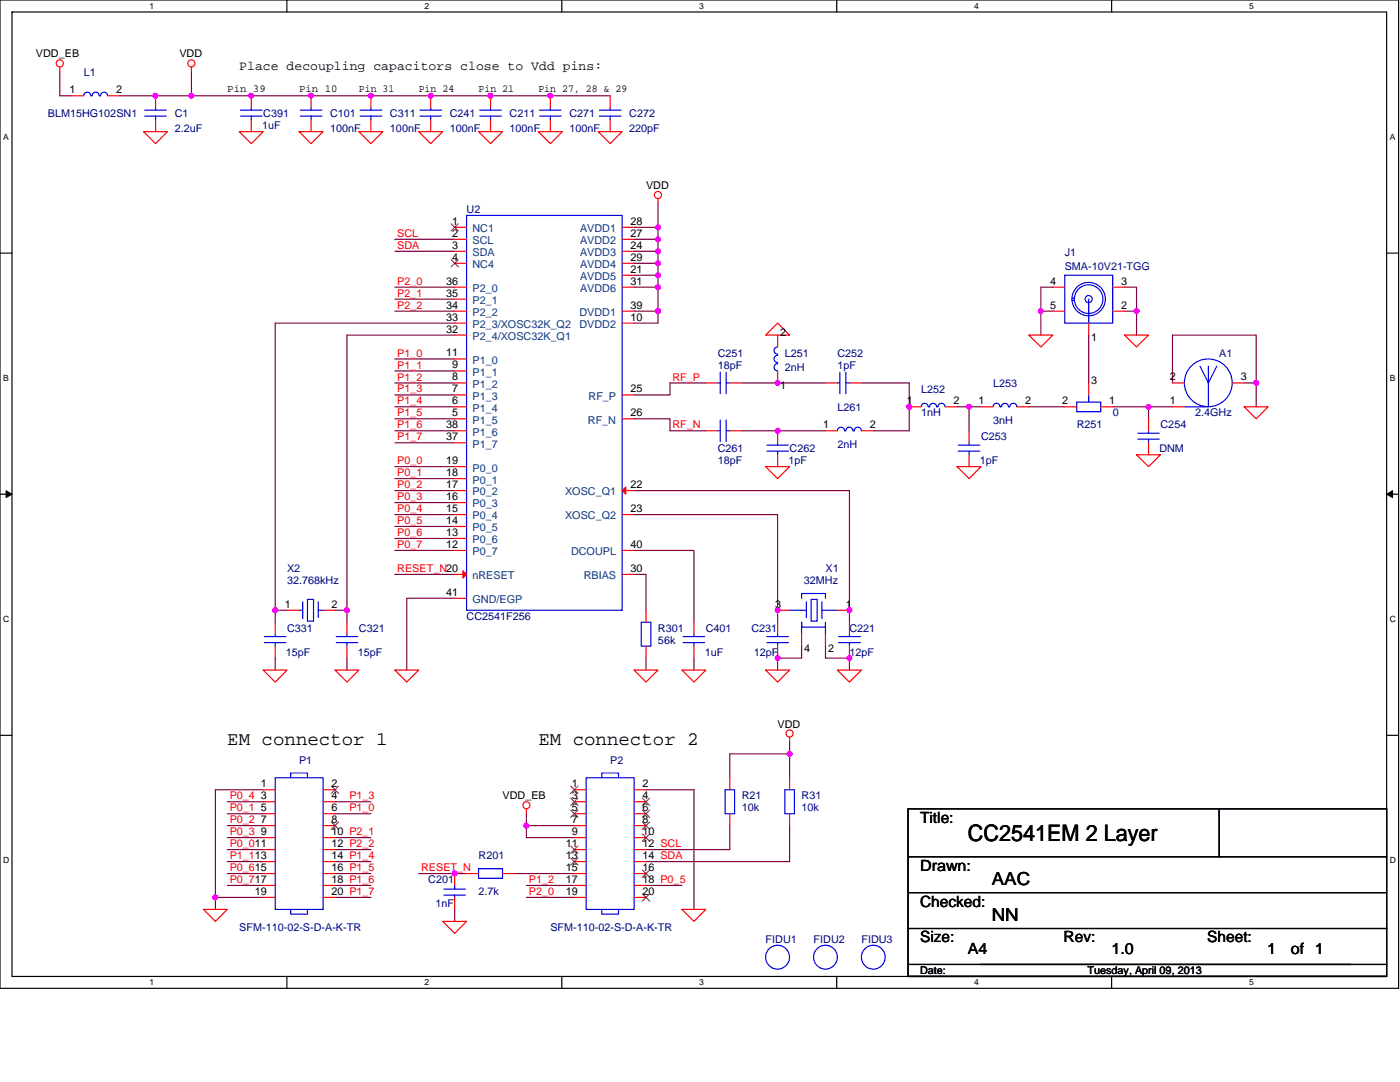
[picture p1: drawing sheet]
<svg xmlns="http://www.w3.org/2000/svg" width="279mm" height="216mm" viewBox="0 0 279 216" stroke-linecap="round" stroke-linejoin="round" font-family="sans-serif">
<path d="M0 0h279.1v197.2h-279.1zM2.4 2.4h274.3v192.4h-274.3z" fill="none" stroke="#000" stroke-width=".23"/>
<g fill="#fff">
<path d="M29.8 .3h1v1.8h-1z"/>
<path d="M29.8 195.1h1v1.9h-1z"/>
</g>
<path d="M57.3 0v2.4M57.3 194.8v2.4" fill="none" stroke="#000" stroke-width=".23"/>
<g fill="#fff">
<path d="M84.7 .3h.9v1.8h-.9z"/>
<path d="M84.7 195.1h.9v1.9h-.9z"/>
</g>
<path d="M112.1 0v2.4M112.1 194.8v2.4" fill="none" stroke="#000" stroke-width=".23"/>
<g fill="#fff">
<path d="M139.6 .3h.9v1.8h-.9z"/>
<path d="M139.6 195.1h.9v1.9h-.9z"/>
</g>
<path d="M167 0v2.4M167 194.8v2.4" fill="none" stroke="#000" stroke-width=".23"/>
<g fill="#fff">
<path d="M194.4 .3h.9v1.8h-.9z"/>
<path d="M194.4 195.1h.9v1.9h-.9z"/>
</g>
<path d="M221.8 0v2.4M221.8 194.8v2.4" fill="none" stroke="#000" stroke-width=".23"/>
<g fill="#fff">
<path d="M249.3 .3h.9v1.8h-.9z"/>
<path d="M249.3 195.1h.9v1.9h-.9z"/>
<path d="M.6 26.4h1.1v1.9h-1.1z"/>
<path d="M277.3 26.4h1.2v1.9h-1.2z"/>
<path d="M.6 74.5h1.1v1.9h-1.1z"/>
<path d="M277.3 74.5h1.2v1.9h-1.2z"/>
</g>
<path d="M0 50.5h2.4M276.7 50.5h2.4" fill="none" stroke="#000" stroke-width=".23"/>
<g fill="#fff">
<path d="M.6 122.7h1.2v1.8h-1.2z"/>
<path d="M277.3 122.7h1.3v1.8h-1.3z"/>
</g>
<path d="M0 98.6h2.4M276.7 98.6h2.4" fill="none" stroke="#000" stroke-width=".23"/>
<path d="M1.2 97.9l1.2 .7-1.2 .7zM276.7 98.6l1.2-.7v1.4z" fill="#000" stroke="#000" stroke-width=".2"/>
<g fill="#fff">
<path d="M.6 170.8h1.2v1.9h-1.2z"/>
<path d="M277.3 170.8h1.3v1.9h-1.3z"/>
</g>
<path d="M0 146.7h2.4M276.7 146.7h2.4M181.2 161.4h95.5v31h-95.5zM181.2 171h95.5M181.2 178.1h95.5M243.3 161.4v9.6M181.2 185.3h95.5M181.2 192.4v2.4M195.6 192.4h74M276.7 192.4v2.4h-95.5h95.5" fill="none" stroke="#000" stroke-width=".23"/>
<g fill="none" stroke="#800040" stroke-width=".23">
<path d="M11.9 14.3v4.8h2.4M38.2 19.1h83.6M38.2 14.3v4.8h-14.3M78.8 47.8h11.9M78.8 50.1h11.9M78.8 57.3h11.9M78.8 59.7h11.9M126.6 45.4h4.7M126.6 47.8h4.7M126.6 50.1h4.7M126.6 52.5h4.7M126.6 54.9h4.7"/>
<path d="M126.6 57.3h4.7M131.3 45.4v2.4M131.3 47.8v2.3M131.3 50.1v2.4M131.3 52.5v2.4M131.3 57.3v4.8M131.3 40.6v4.8M131.3 54.9v2.4M210.1 57.3h-2.4v4.8M224.4 57.3h2.4v4.8M78.8 62.1h11.9M78.8 71.6h11.9"/>
<path d="M78.8 74h11.9M78.8 76.4h11.9M78.8 78.8h11.9M90.7 64.5h-35.8v57.3h2.4M90.7 66.9h-21.5v54.9M126.6 62.1h4.7M131.3 62.1v2.4h-4.7M140.9 76.4h-7.2v2.4h-7.1M148 76.4h16.7M171.9 76.4h9.6v9.6h-7.2M207.7 62.1h2.4M207.7 62.1v4.8"/>
<path d="M217.3 66.9v9.5M224.4 62.1h2.4M226.8 62.1v4.8M234 76.4v-9.5h16.7v9.5M248.3 76.4h2.4v4.8M78.8 81.2h11.9M78.8 83.6h11.9M78.8 86h11.9M78.8 88.3h11.9M78.8 93.1h11.9M78.8 95.5h11.9M78.8 97.9h11.9"/>
<path d="M126.6 97.9h42.9v26.3M126.6 83.6h7.1v2.4h7.2M148 86h16.7M191 81.2h2.4M193.4 81.2h2.4M193.4 81.2v4.8M205.3 81.2h7.2M222.1 81.2h7.1M229.2 81.2h4.8M229.2 81.2v2.4M78.8 100.3h11.9M78.8 102.7h11.9"/>
<path d="M78.8 105.1h11.9M78.8 107.4h11.9M78.8 109.8h11.9M78.8 114.6h11.9M90.7 119.4h-9.5v14.3M126.6 102.7h28.6v21.5M126.6 109.8h11.9v14.4M126.6 114.6h2.3v7.2M54.9 131.3v2.4M54.9 121.8v2.4M66.9 121.8h2.3M69.2 121.8v2.4"/>
<path d="M69.2 131.3v2.4M128.9 131.3v2.4M138.5 131.3v2.4M160 128.9v2.4h-4.8v2.4M164.7 128.9v2.4h4.8v2.4M45.4 160h7.1M52.5 157.6h-9.5v21.5h9.5M66.9 160h7.1M128.9 157.6h9.6v23.9M157.6 148v2.4M157.6 150.4h-12v4.8M157.6 150.4v4.8"/>
<path d="M43 179.1v2.4M45.4 162.4h7.1M45.4 169.5h7.1M45.4 174.3h7.1M45.4 164.7h7.1M45.4 167.1h7.1M45.4 171.9h7.1M45.4 176.7h7.1M66.9 162.4h7.1M66.9 167.1h7.1M66.9 169.5h7.1M66.9 171.9h7.1"/>
<path d="M66.9 174.3h7.1M66.9 176.7h7.1M66.9 179.1h7.1M93.1 174.3h-9.5M102.7 174.3h11.9M105.1 164.7h9.5M105.1 162.4v4.7h9.5M105.1 179.1h9.5M105.1 176.7h9.5M128.9 176.7h7.2M145.6 164.7v4.8h-16.7M157.6 164.7v7.2h-28.7"/>
<path d="M90.7 181.5v2.4"/>
</g>
<g fill="#f0f" stroke="#f0f" stroke-width=".23">
<circle cx="43" cy="179.1" r=".47"/>
<circle cx="105" cy="164.7" r=".47"/>
<circle cx="90.7" cy="174.3" r=".47"/>
<circle cx="131.3" cy="47.7" r=".47"/>
<circle cx="131.3" cy="45.4" r=".47"/>
<circle cx="131.3" cy="52.5" r=".47"/>
<circle cx="131.3" cy="50.1" r=".47"/>
<circle cx="131.3" cy="57.3" r=".47"/>
<circle cx="131.3" cy="62.1" r=".47"/>
<circle cx="50.1" cy="19.1" r=".47"/>
<circle cx="74" cy="19.1" r=".47"/>
<circle cx="62.1" cy="19.1" r=".47"/>
<circle cx="97.9" cy="19.1" r=".47"/>
<circle cx="86" cy="19.1" r=".47"/>
<circle cx="109.8" cy="19.1" r=".47"/>
<circle cx="155.2" cy="121.8" r=".47"/>
<circle cx="155.2" cy="131.3" r=".47"/>
<circle cx="169.5" cy="131.3" r=".47"/>
<circle cx="207.7" cy="62.1" r=".47"/>
<circle cx="226.8" cy="62.1" r=".47"/>
<circle cx="229.2" cy="81.2" r=".47"/>
<circle cx="131.3" cy="54.9" r=".47"/>
<circle cx="31" cy="19.1" r=".47"/>
<circle cx="157.6" cy="150.4" r=".47"/>
<circle cx="54.9" cy="121.8" r=".47"/>
<circle cx="69.2" cy="121.8" r=".47"/>
<circle cx="155.2" cy="76.4" r=".47"/>
<circle cx="155.2" cy="85.9" r=".47"/>
<circle cx="181.5" cy="81.2" r=".47"/>
<circle cx="193.4" cy="81.2" r=".47"/>
<circle cx="169.5" cy="121.8" r=".48"/>
<circle cx="250.7" cy="76.4" r=".47"/>
<circle cx="38.2" cy="19.1" r=".47"/>
</g>
<g fill="none" stroke="#f00" stroke-width=".23">
<path d="M11.9 13.4v.9M38.2 13.4v.9M28.7 26.3h4.7l-2.3 2.4zM47.8 26.3h4.7l-2.4 2.4zM59.7 26.3h4.8l-2.4 2.4zM71.6 26.3h4.8l-2.4 2.4zM83.6 26.3h4.7l-2.3 2.4zM95.5 26.3h4.8l-2.4 2.4zM107.4 26.3h4.8l-2.4 2.4zM119.4 26.3h4.8l-2.4 2.4zM131.3 39.6v1M152.8 66.9l2.4-2.4 2.4 2.4z"/>
<path d="M205.3 66.9h4.8l-2.4 2.3zM224.4 66.9h4.8l-2.4 2.3zM152.8 93.1h4.8l-2.4 2.4zM191 93.1h4.8l-2.4 2.4zM226.8 90.7h4.8l-2.4 2.4zM248.3 81.2h4.8l-2.4 2.4zM52.5 133.7h4.8l-2.4 2.4zM66.9 133.7h4.7l-2.4 2.4zM78.8 133.7h4.8l-2.4 2.4zM126.6 133.7h4.7l-2.4 2.4zM136.1 133.7h4.8l-2.4 2.4zM152.8 133.7h4.8l-2.4 2.4z"/>
<path d="M167.1 133.7h4.8l-2.4 2.4zM157.6 147.1v.9M105.1 161.4v1M40.6 181.5h4.8l-2.4 2.4zM88.3 183.9h4.8l-2.4 2.3zM136.1 181.5h4.8l-2.4 2.4z"/>
<circle cx="11.9" cy="12.6" r=".71"/>
<circle cx="38.2" cy="12.6" r=".71"/>
<circle cx="131.3" cy="38.9" r=".71"/>
<circle cx="157.6" cy="146.4" r=".71"/>
<circle cx="105" cy="160.7" r=".7"/>
</g>
<path d="M243.6 161.7h32.6v9h-32.6z" fill="#fff"/>
<path d="M181.2 161.4h95.5v31h-95.5zM181.2 171h95.5M181.2 178.1h95.5M243.3 161.4v9.6M181.2 185.3h95.5M181.2 192.4v2.4M195.6 192.4h74M276.7 192.4v2.4h-95.5h95.5" fill="none" stroke="#000" stroke-width=".23"/>
<path d="M243.6 161.7h32.6v9h-32.6z" fill="#fff"/>
<path d="M181.2 161.4h95.5v31h-95.5zM181.2 171h95.5M181.2 178.1h95.5M243.3 161.4v9.6M181.2 185.3h95.5M181.2 192.4v2.4M195.6 192.4h74M276.7 192.4v2.4h-95.5h95.5" fill="none" stroke="#000" stroke-width=".23"/>
<path d="M243.6 161.7h32.6v9h-32.6z" fill="#fff"/>
<g fill="none" stroke="#00f" stroke-width=".23">
<path d="M16.7 19.1a.7 .7 0 0 1 .7-.7 .7 .7 0 0 1 .7 .7M21.5 19.1a.7 .7 0 0 0-.7-.7 .7 .7 0 0 0-.7 .7h-.3a.71 .71 0 0 0-.7-.7 .71 .71 0 0 0-.7 .7h-.3M28.9 23.2h4.3M28.9 22h4.3M31.1 21.5v.5M31.1 23.2v.7M48 23.2h4.3M48 22h4.3M50.1 21.5v.5M50.1 23.2v.7M59.9 23.2h4.3M59.9 22h4.3"/>
<path d="M62.1 21.5v.5M62.1 23.2v.7M71.9 23.2h4.3M71.9 22h4.3M74 21.5v.5M74 23.2v.7M83.8 23.2h4.3M83.8 22h4.3M86 21.5v.5M86 23.2v.7M95.7 23.2h4.4M95.7 22h4.4"/>
<path d="M97.9 21.5v.5M97.9 23.2v.7M107.7 23.2h4.3M107.7 22h4.3M109.8 21.5v.5M109.8 23.2v.7M119.6 23.2h4.3M119.6 22h4.3M121.8 21.5v.5M121.8 23.2v.7M93.1 43h31.1v78.8h-31.1zM212.5 54.9h9.6v9.6h-9.6z"/>
<path d="M213.9 59.5h.5M213.9 59.9h.5M217.3 59.7v4.8M143.3 76.4h.4M143.7 74.3v4.2M144.9 74.3v4.2M144.9 76.4h.7M155.2 69.2a.71 .71 0 0 0-.7 .7 .71 .71 0 0 0 .7 .8M155.2 70.9a.71 .71 0 0 0-.7 .7 .71 .71 0 0 0 .7 .7M155.2 72.6a.71 .71 0 0 0-.7 .7 .71 .71 0 0 0 .7 .7M155.2 72.3v.3M155.2 70.7v.2"/>
<path d="M167.1 76.4h.5M167.6 74.3v4.2M168.8 74.3v4.2M168.8 76.4h.7M217.3 78.8v1.4M239.5 73.1l1.7 3.3 1.6-3.3M241.2 73.1v8.1h-4.8M143.3 86h.4M143.7 83.8v4.3M144.9 83.8v4.3M144.9 86h.7M153.1 90h4.3"/>
<path d="M153.1 88.8h4.3M155.2 88.3v.5M155.2 90v.7M167.1 85.9a.71 .71 0 0 1 .7-.7 .71 .71 0 0 1 .8 .7M168.6 86h.2M168.8 85.9a.71 .71 0 0 1 .7-.7 .71 .71 0 0 1 .7 .7M170.2 86h.3M170.5 85.9a.71 .71 0 0 1 .7-.7 .71 .71 0 0 1 .7 .7M183.9 81.2a.71 .71 0 0 1 .7-.7 .71 .71 0 0 1 .7 .7h.2a.7 .7 0 0 1 .7-.7 .7 .7 0 0 1 .7 .7M188.6 81.2a.7 .7 0 0 0-.7-.7 .7 .7 0 0 0-.7 .7h-.3M191.2 90h4.4M191.2 88.8h4.4"/>
<path d="M193.4 88.3v.5M193.4 90v.7M198.2 81.2a.7 .7 0 0 1 .7-.7 .7 .7 0 0 1 .7 .7M202.9 81.2a.7 .7 0 0 0-.7-.7 .7 .7 0 0 0-.7 .7h-.2a.71 .71 0 0 0-.7-.7 .71 .71 0 0 0-.7 .7h-.3M214.9 80.2h4.8v1.9h-4.8zM227.1 87.6h4.3M227.1 86.4h4.3M229.2 86v.4M229.2 87.6v.7M61.4 119.6h1.2v4.3h-1.2zM160 119.4v-1h4.7v1M161.9 119.6h1.2v4.3h-1.2z"/>
<path d="M52.8 128.2h4.3M52.8 127h4.3M54.9 126.6v.4M54.9 128.2v.7M59.7 123.4h.1M59.7 121.8h.7M60.4 123.2v.2M60.4 120.1v3.1M60.4 121.8h.1M60.4 123.2h.1M63.5 123.2h.1M63.5 121.8h1"/>
<path d="M63.5 120.1v3.1M64.2 123.2h.1M64.5 121.8h.1M67.1 128.2h4.3M67.1 127h4.3M69.2 126.6v.4M69.2 128.2v.7M128 124.2h1.9v4.7h-1.9zM136.3 128.2h4.3M136.3 127h4.3M138.5 126.6v.4M138.5 128.2v.7"/>
<path d="M153.1 128.2h4.3M153.1 127h4.3M155.2 126.6v.4M155.2 128.2v.7M157.6 121.8h3.3M160.2 123.2h.1M160.9 123.2h.1M160.9 120.1v3.1M164 120.1v3.1M164 123.4h.1M164 121.8h.1M164 123.2h.1"/>
<path d="M164 123.2v.2M164 121.8h3.1M164.7 125.1h-4.7v-.9v2.4M164.7 124.2v2.4M164.7 123.4h.1M164.7 125.1h.1M167.4 128.2h4.3M167.4 127h4.3M169.5 126.6v.4M169.5 128.2v.7M54.9 155.2h9.6v26.3h-9.6zM58 155.2v-1h3.4v1"/>
<path d="M117 155.2h9.6v26.3h-9.6zM120.1 155.2v-1h3.3v1M144.7 157.6h1.9v4.8h-1.9zM156.6 157.6h1.9v4.8h-1.9zM88.6 177.4h4.3M88.6 178.6h4.3M90.7 178.6v.5M90.7 176.7v.7M95.5 173.3h4.8v2h-4.8zM58 181.5v.9h3.4v-.9M120.1 181.5v.9h3.3v-.9"/>
<circle cx="217.3" cy="59.7" r="2.85"/>
<circle cx="217.3" cy="59.7" r=".71"/>
<circle cx="217.3" cy="59.7" r="3.3"/>
<circle cx="241.1" cy="76.4" r="4.8"/>
<circle cx="155.2" cy="191" r="2.38"/>
<circle cx="164.7" cy="191" r="2.38"/>
<circle cx="174.3" cy="191" r="2.38"/>
</g>
<g fill="none" stroke="#f00" stroke-width=".23">
<path d="M14.3 19.1h2.4M21.5 19.1h2.4M31.1 19.1v2.4M50.1 19.1v2.4M62.1 19.1v2.4M74 19.1v2.4M86 19.1v2.4M97.9 19.1v2.4M109.8 19.1v2.4M121.8 19.1v2.4M31.1 23.9v2.4M50.1 23.9v2.4"/>
<path d="M62.1 23.9v2.4M74 23.9v2.4M86 23.9v2.4M97.9 23.9v2.4M109.8 23.9v2.4M121.8 23.9v2.4M90.7 47.8h2.4M90.7 50.1h2.4M90.7 45.4h2.4M90.7 52.5h2.4M90.7 57.3h2.4M90.7 59.7h2.4"/>
<path d="M124.2 45.4h2.4M124.2 47.8h2.4M124.2 50.1h2.4M124.2 52.5h2.4M124.2 54.9h2.4M124.2 57.3h2.4M210.1 57.3h2.4M222.1 57.3h2.3M90.7 71.6h2.4M90.7 74h2.4M90.7 76.4h2.4M90.7 78.8h2.4"/>
<path d="M90.7 62.1h2.4M90.7 64.5h2.4M90.7 66.9h2.4M124.2 78.8h2.4M124.2 62.1h2.4M124.2 64.5h2.4M140.9 76.4h2.4M145.6 76.4h2.4M155.2 74v2.4M155.2 66.9v2.3M164.7 76.4h2.4M169.5 76.4h2.4"/>
<path d="M210.1 62.1h2.4M217.3 64.5v2.4M217.3 76.4v2.4M222.1 62.1h2.3M234 76.4h2.4M245.9 76.4h2.4M90.7 93.1h2.4M90.7 95.5h2.4M90.7 97.9h2.4M90.7 81.2h2.4M90.7 83.6h2.4M90.7 86h2.4"/>
<path d="M90.7 88.3h2.4M124.2 97.9h2.4M124.2 83.6h2.4M140.9 86h2.4M145.6 86h2.4M155.2 86v2.3M155.2 90.7v2.4M164.7 86h2.4M171.9 86h2.4M181.5 81.2h2.4M188.6 81.2h2.4M193.4 86v2.3"/>
<path d="M193.4 90.7v2.4M195.8 81.2h2.4M202.9 81.2h2.4M212.5 81.2h2.4M219.7 81.2h2.4M229.2 83.6v2.4M229.2 88.3v2.4M234 81.2h2.4M90.7 114.6h2.4M90.7 119.4h2.4M90.7 100.3h2.4M90.7 102.7h2.4"/>
<path d="M90.7 105.1h2.4M90.7 107.4h2.4M90.7 109.8h2.4M124.2 102.7h2.4M124.2 114.6h2.4M124.2 109.8h2.4M54.9 124.2v2.4M54.9 128.9v2.4M57.3 121.8h2.4M64.5 121.8h2.4M69.2 124.2v2.4M69.2 128.9v2.4"/>
<path d="M128.9 128.9v2.4M128.9 121.8v2.4M138.5 124.2v2.4M138.5 128.9v2.4M155.2 121.8h2.4M155.2 124.2v2.4M155.2 128.9v2.4M160 126.6v2.3M164.7 126.6v2.3M167.1 121.8h2.4M169.5 124.2v2.4M169.5 128.9v2.4"/>
<path d="M52.5 157.6h2.4M52.5 160h2.4M64.5 157.6h2.4M64.5 160h2.4M114.6 157.6h2.4M114.6 160h2.4M126.6 157.6h2.3M126.6 160h2.3M145.6 155.2v2.4M157.6 155.2v2.4M52.5 162.4h2.4M52.5 164.7h2.4"/>
<path d="M52.5 167.1h2.4M52.5 169.5h2.4M52.5 171.9h2.4M52.5 174.3h2.4M52.5 176.7h2.4M52.5 179.1h2.4M64.5 162.4h2.4M64.5 164.7h2.4M64.5 167.1h2.4M64.5 169.5h2.4M64.5 171.9h2.4M64.5 174.3h2.4"/>
<path d="M64.5 176.7h2.4M64.5 179.1h2.4M90.7 179.1v2.4M90.7 174.3v2.4M93.1 174.3h2.4M100.3 174.3h2.4M114.6 162.4h2.4M114.6 164.7h2.4M114.6 167.1h2.4M114.6 169.5h2.4M114.6 171.9h2.4M114.6 174.3h2.4"/>
<path d="M114.6 176.7h2.4M114.6 179.1h2.4M126.6 162.4h2.3M126.6 164.7h2.3M126.6 167.1h2.3M126.6 169.5h2.3M126.6 171.9h2.3M126.6 174.3h2.3M126.6 176.7h2.3M126.6 179.1h2.3M145.6 162.4v2.3M157.6 162.4v2.3"/>
<path d="M157.6 191h.1M167.1 191h.1M176.7 191h.1"/>
</g>
<g fill="none" stroke="#804000" stroke-width=".2">
<path d="M90 44.6l1.5 1.5M90 51.8l1.5 1.5M91.5 44.6l-1.5 1.5M91.5 51.8l-1.5 1.5M66.1 156.9l1.5 1.4M67.6 156.9l-1.5 1.4M113.9 156.9l1.5 1.4M113.9 159.3l1.5 1.4M115.3 156.9l-1.4 1.4M115.3 159.3l-1.4 1.4M128.2 159.3l1.5 1.4M129.6 159.3l-1.4 1.4"/>
<path d="M66.1 164l1.5 1.5M67.6 164l-1.5 1.5M113.9 161.6l1.5 1.5M113.9 168.8l1.5 1.5M113.9 171.2l1.5 1.5M115.3 161.6l-1.4 1.5M115.3 168.8l-1.4 1.5M115.3 171.2l-1.4 1.5M128.2 161.6l1.5 1.5M128.2 164l1.5 1.5M128.2 166.4l1.5 1.5M128.2 173.6l1.5 1.4"/>
<path d="M128.2 178.4l1.5 1.4M129.6 161.6l-1.4 1.5M129.6 164l-1.4 1.5M129.6 166.4l-1.4 1.5M129.6 173.6l-1.4 1.4M129.6 178.4l-1.4 1.4"/>
</g>
<g fill="#f00" stroke="#f00" stroke-width=".23">
<path d="M92.4 113.9l.7 .7-.7 .7z"/>
<path d="M124.2 97.9l.7-.7v1.4z"/>
</g>
<g fill="#f0f" stroke="#f0f" stroke-width=".23">
<circle cx="43" cy="179.1" r=".47"/>
<circle cx="105" cy="164.7" r=".47"/>
<circle cx="90.7" cy="174.3" r=".47"/>
<circle cx="131.3" cy="47.7" r=".47"/>
<circle cx="131.3" cy="45.4" r=".47"/>
<circle cx="131.3" cy="52.5" r=".47"/>
<circle cx="131.3" cy="50.1" r=".47"/>
<circle cx="131.3" cy="57.3" r=".47"/>
<circle cx="131.3" cy="62.1" r=".47"/>
<circle cx="50.1" cy="19.1" r=".47"/>
<circle cx="74" cy="19.1" r=".47"/>
<circle cx="62.1" cy="19.1" r=".47"/>
<circle cx="97.9" cy="19.1" r=".47"/>
<circle cx="86" cy="19.1" r=".47"/>
<circle cx="109.8" cy="19.1" r=".47"/>
<circle cx="155.2" cy="121.8" r=".47"/>
<circle cx="155.2" cy="131.3" r=".47"/>
<circle cx="169.5" cy="131.3" r=".47"/>
<circle cx="207.7" cy="62.1" r=".47"/>
<circle cx="226.8" cy="62.1" r=".47"/>
<circle cx="229.2" cy="81.2" r=".47"/>
<circle cx="131.3" cy="54.9" r=".47"/>
<circle cx="31" cy="19.1" r=".47"/>
<circle cx="157.6" cy="150.4" r=".47"/>
<circle cx="54.9" cy="121.8" r=".47"/>
<circle cx="69.2" cy="121.8" r=".47"/>
<circle cx="155.2" cy="76.4" r=".47"/>
<circle cx="155.2" cy="85.9" r=".47"/>
<circle cx="181.5" cy="81.2" r=".47"/>
<circle cx="193.4" cy="81.2" r=".47"/>
<circle cx="169.5" cy="121.8" r=".48"/>
<circle cx="250.7" cy="76.4" r=".47"/>
<circle cx="38.2" cy="19.1" r=".47"/>
</g>
<text font-size="4.5" x="193.2" y="167.9">CC2541EM 2 Layer</text>
<g font-size="3.8">
<text x="45.4" y="148.7">EM connector 1</text>
<text x="107.4" y="148.7">EM connector 2</text>
</g>
<g font-size="3.6">
<text x="197.9" y="176.5">AAC</text>
<text x="197.9" y="183.7">NN</text>
</g>
<g font-size="3.1">
<text x="183.6" y="164.2">Title:</text>
<text x="183.6" y="173.7">Drawn:</text>
<text x="183.6" y="180.9">Checked:</text>
<text x="183.6" y="188">Size:</text>
<text x="193.2" y="190.4">A4</text>
<text x="212.3" y="188">Rev:</text>
<text x="221.8" y="190.4">1.0</text>
<text x="240.9" y="188">Sheet:</text>
<text x="252.9" y="190.4">1</text>
<text x="257.6" y="190.4">of 1</text>
</g>
<text font-size="2.6" x="47.8" y="14.1">Place decoupling capacitors close to Vdd pins:</text>
<g font-size="2.2">
<text x="13.8" y="18.6">1</text>
<text x="23.2" y="18.6">2</text>
<text x="90.2" y="47.2">2</text>
<text x="90.2" y="44.9">1</text>
<text x="125.8" y="44.9">28</text>
<text x="125.8" y="47.2">27</text>
<text x="90.2" y="49.6">3</text>
<text x="90.2" y="52">4</text>
<text x="125.8" y="49.6">24</text>
<text x="125.8" y="52">29</text>
<text x="89" y="56.8">36</text>
<text x="89" y="59.2">35</text>
<text x="125.8" y="54.4">21</text>
<text x="125.8" y="56.8">31</text>
<text x="209.6" y="56.8">4</text>
<text x="223.7" y="56.8">3</text>
<text x="89" y="61.6">34</text>
<text x="89" y="64">33</text>
<text x="125.8" y="61.6">39</text>
<text x="125.8" y="64">10</text>
<text x="209.6" y="61.6">5</text>
<text x="223.7" y="61.6">2</text>
<text x="89" y="71.1">11</text>
<text x="89" y="66.4">32</text>
<text x="155.7" y="67.1">2</text>
<text x="217.8" y="68.1">1</text>
<text x="90.2" y="73.5">9</text>
<text x="90.2" y="75.9">8</text>
<text x="155.7" y="77.6">1</text>
<text x="217.8" y="76.6">3</text>
<text x="233.5" y="75.9">2</text>
<text x="247.6" y="75.9">3</text>
<text x="90.2" y="78.3">7</text>
<text x="90.2" y="80.7">6</text>
<text x="90.2" y="83.1">5</text>
<text x="125.8" y="78.3">25</text>
<text x="125.8" y="83.1">26</text>
<text x="181" y="80.7">1</text>
<text x="190.3" y="80.7">2</text>
<text x="195.3" y="80.7">1</text>
<text x="204.6" y="80.7">2</text>
<text x="212" y="80.7">2</text>
<text x="221.3" y="80.7">1</text>
<text x="233.5" y="80.7">1</text>
<text x="89" y="85.4">38</text>
<text x="89" y="87.8">37</text>
<text x="164.3" y="85.4">1</text>
<text x="173.6" y="85.4">2</text>
<text x="89" y="92.6">19</text>
<text x="89" y="95">18</text>
<text x="89" y="97.4">17</text>
<text x="89" y="99.8">16</text>
<text x="125.8" y="97.4">22</text>
<text x="89" y="102.2">15</text>
<text x="89" y="104.5">14</text>
<text x="89" y="106.9">13</text>
<text x="125.8" y="102.2">23</text>
<text x="89" y="109.3">12</text>
<text x="125.8" y="109.3">40</text>
<text x="89" y="118.9">41</text>
<text x="125.8" y="114.1">30</text>
<text x="56.8" y="121.3">1</text>
<text x="66.1" y="121.3">2</text>
<text x="154.7" y="121.3">3</text>
<text x="168.8" y="121.3">1</text>
<text x="160.5" y="130.2">4</text>
<text x="165.2" y="130.2">2</text>
<text x="52" y="157.1">1</text>
<text x="52" y="159.5">3</text>
<text x="52" y="161.9">5</text>
<text x="66.1" y="157.1">2</text>
<text x="66.1" y="159.5">4</text>
<text x="66.1" y="161.9">6</text>
<text x="114.1" y="157.1">1</text>
<text x="114.1" y="159.5">3</text>
<text x="114.1" y="161.9">5</text>
<text x="128.2" y="157.1">2</text>
<text x="128.2" y="159.5">4</text>
<text x="128.2" y="161.9">6</text>
<text x="52" y="164.2">7</text>
<text x="52" y="166.6">9</text>
<text x="66.1" y="164.2">8</text>
<text x="66.1" y="166.6">10 P2_1</text>
<text x="114.1" y="164.2">7</text>
<text x="114.1" y="166.6">9</text>
<text x="128.2" y="164.2">8</text>
<text x="128.2" y="166.6">10</text>
<text x="66.1" y="169">12 P2_2</text>
<text x="66.1" y="171.4">14 P1_4</text>
<text x="66.1" y="173.8">16 P1_5</text>
<text x="112.9" y="169">11</text>
<text x="112.9" y="171.4">13</text>
<text x="112.9" y="173.8">15</text>
<text x="128.2" y="169">12 SCL</text>
<text x="128.2" y="171.4">14 SDA</text>
<text x="128.2" y="173.8">16</text>
<text x="50.8" y="178.6">19</text>
<text x="66.1" y="176.2">18 P1_6</text>
<text x="66.1" y="178.6">20 P1_7</text>
<text x="112.9" y="176.2">17</text>
<text x="112.9" y="178.6">19</text>
<text x="128.2" y="176.2">18 P0_5</text>
<text x="128.2" y="178.6">20</text>
</g>
<g font-size="2.2" fill="#004080">
<text x="94.3" y="46.3">NC1</text>
<text x="115.8" y="46.3">AVDD1</text>
<text x="94.3" y="48.7">SCL</text>
<text x="94.3" y="51.1">SDA</text>
<text x="94.3" y="53.5">NC4</text>
<text x="115.8" y="48.7">AVDD2</text>
<text x="115.8" y="51.1">AVDD3</text>
<text x="115.8" y="53.5">AVDD4</text>
<text x="94.3" y="58.3">P2_0</text>
<text x="115.8" y="55.9">AVDD5</text>
<text x="115.8" y="58.3">AVDD6</text>
<text x="94.3" y="60.7">P2_1</text>
<text x="94.3" y="63.1">P2_2</text>
<text x="94.3" y="65.4">P2_3/XOSC32K_Q2</text>
<text x="115.6" y="63.1">DVDD1</text>
<text x="115.6" y="65.4">DVDD2</text>
<text x="94.3" y="67.8">P2_4/XOSC32K_Q1</text>
<text x="94.3" y="72.6">P1_0</text>
<text x="94.3" y="75">P1_1</text>
<text x="94.3" y="77.4">P1_2</text>
<text x="94.3" y="79.8">P1_3</text>
<text x="94.3" y="82.1">P1_4</text>
<text x="117.5" y="79.8">RF_P</text>
<text x="94.3" y="84.5">P1_5</text>
<text x="94.3" y="86.9">P1_6</text>
<text x="94.3" y="89.3">P1_7</text>
<text x="117.3" y="84.5">RF_N</text>
<text x="94.3" y="94.1">P0_0</text>
<text x="94.3" y="96.5">P0_1</text>
<text x="94.3" y="98.9">P0_2</text>
<text x="94.3" y="101.3">P0_3</text>
<text x="112.8" y="98.9">XOSC_Q1</text>
<text x="94.3" y="103.7">P0_4</text>
<text x="94.3" y="106">P0_5</text>
<text x="112.8" y="103.7">XOSC_Q2</text>
<text x="94.3" y="108.4">P0_6</text>
<text x="94.3" y="110.8">P0_7</text>
<text x="114" y="110.8">DCOUPL</text>
<text x="94.3" y="115.6">nRESET</text>
<text x="116.5" y="115.6">RBIAS</text>
<text x="94.3" y="120.4">GND/EGP</text>
</g>
<g font-size="2.1">
<text x="7.2" y="11.5">VDD_EB</text>
<text x="35.8" y="11.5">VDD</text>
<text x="45.4" y="18.4">Pin 39</text>
<text x="59.7" y="18.4">Pin 10</text>
<text x="71.6" y="18.4">Pin 31</text>
<text x="83.6" y="18.4">Pin 24</text>
<text x="95.5" y="18.4">Pin 21</text>
<text x="107.4" y="18.4">Pin 27, 28 &amp; 29</text>
<text x="128.9" y="37.7">VDD</text>
<text x="155.2" y="145.2">VDD</text>
<text x="100.3" y="159.5">VDD_EB</text>
<text x="183.6" y="194.4">Date:</text>
<text x="217" y="194.4">Tuesday, April 09, 2013</text>
</g>
<g font-size="2.1" fill="#000080">
<text x="16.7" y="15.1">L1</text>
<text x="9.5" y="23.4">BLM15HG102SN1</text>
<text x="34.9" y="23.4">C1</text>
<text x="52.5" y="23.4">C391</text>
<text x="65.9" y="23.4">C101</text>
<text x="77.8" y="23.4">C311</text>
<text x="89.8" y="23.4">C241</text>
<text x="101.7" y="23.4">C211</text>
<text x="113.6" y="23.4">C271</text>
<text x="125.6" y="23.4">C272</text>
<text x="34.9" y="26.3">2.2uF</text>
<text x="52.3" y="25.8">1uF</text>
<text x="65.9" y="26.3">100nF</text>
<text x="77.8" y="26.3">100nF</text>
<text x="89.8" y="26.3">100nF</text>
<text x="101.7" y="26.3">100nF</text>
<text x="113.6" y="26.3">100nF</text>
<text x="125.6" y="26.3">220pF</text>
<text x="93.1" y="42.5">U2</text>
<text x="212.5" y="51.1">J1</text>
<text x="212.5" y="54">SMA-10V21-TGG</text>
<text x="143.3" y="71.2">C251</text>
<text x="156.6" y="71.2">L251</text>
<text x="167.1" y="71.2">C252</text>
<text x="243.3" y="71.2">A1</text>
<text x="143.3" y="73.6">18pF</text>
<text x="156.6" y="74">2nH</text>
<text x="167.1" y="73.6">1pF</text>
<text x="198.2" y="77.1">L253</text>
<text x="167.1" y="81.9">L261</text>
<text x="183.9" y="78.3">L252</text>
<text x="183.9" y="83.1">1nH</text>
<text x="222.1" y="83.1">0</text>
<text x="238.5" y="83.1">2.4GHz</text>
<text x="167.1" y="89.3">2nH</text>
<text x="195.8" y="87.9">C253</text>
<text x="198.2" y="84.5">3nH</text>
<text x="214.9" y="85.5">R251</text>
<text x="231.6" y="85.5">C254</text>
<text x="143.3" y="90.3">C261</text>
<text x="143.3" y="92.7">18pF</text>
<text x="157.4" y="92.7">1pF</text>
<text x="157.6" y="90.3">C262</text>
<text x="195.6" y="92.7">1pF</text>
<text x="231.4" y="90.3">DNM</text>
<text x="57.3" y="114.2">X2</text>
<text x="57.3" y="116.5">32.768kHz</text>
<text x="160.4" y="116.5">32MHz</text>
<text x="164.7" y="114.2">X1</text>
<text x="93.1" y="123.7">CC2541F256</text>
<text x="57.1" y="130.9">15pF</text>
<text x="57.3" y="126.1">C331</text>
<text x="71.4" y="130.9">15pF</text>
<text x="71.6" y="126.1">C321</text>
<text x="131.3" y="126.1">R301</text>
<text x="131.3" y="128.5">56k</text>
<text x="140.6" y="130.9">1uF</text>
<text x="140.9" y="126.1">C401</text>
<text x="149.9" y="126.1">C231</text>
<text x="150.4" y="130.9">12pF</text>
<text x="169.5" y="126.1">C221</text>
<text x="169.5" y="130.9">12pF</text>
<text x="59.7" y="152.4">P1</text>
<text x="121.8" y="152.4">P2</text>
<text x="148" y="159.5">R21</text>
<text x="148" y="161.9">10k</text>
<text x="160" y="159.5">R31</text>
<text x="160" y="161.9">10k</text>
<text x="95.5" y="171.4">R201</text>
<text x="85.5" y="176.2">C201</text>
<text x="95.5" y="178.6">2.7k</text>
<text x="47.8" y="185.8">SFM-110-02-S-D-A-K-TR</text>
<text x="86.9" y="181">1nF</text>
<text x="109.8" y="185.8">SFM-110-02-S-D-A-K-TR</text>
<text x="152.8" y="188.2">FIDU1</text>
<text x="162.4" y="188.2">FIDU2</text>
<text x="171.9" y="188.2">FIDU3</text>
</g>
<g font-size="2.1" fill="#f00">
<text x="79.3" y="47.3">SCL</text>
<text x="79.3" y="49.7">SDA</text>
<text x="79.3" y="56.8">P2_0</text>
<text x="79.3" y="59.2">P2_1</text>
<text x="79.3" y="61.6">P2_2</text>
<text x="79.3" y="71.1">P1_0</text>
<text x="79.3" y="73.5">P1_1</text>
<text x="79.3" y="75.9">P1_2</text>
<text x="134.2" y="75.9">RF_P</text>
<text x="79.3" y="78.3">P1_3</text>
<text x="79.3" y="80.7">P1_4</text>
<text x="79.3" y="83.1">P1_5</text>
<text x="79.3" y="85.5">P1_6</text>
<text x="79.3" y="87.9">P1_7</text>
<text x="134.2" y="85.5">RF_N</text>
<text x="79.3" y="92.6">P0_0</text>
<text x="79.3" y="95">P0_1</text>
<text x="79.3" y="97.4">P0_2</text>
<text x="79.3" y="99.8">P0_3</text>
<text x="79.3" y="102.2">P0_4</text>
<text x="79.3" y="104.6">P0_5</text>
<text x="79.3" y="107">P0_6</text>
<text x="79.3" y="109.3">P0_7</text>
<text x="79.3" y="114.1">RESET_N20</text>
<text x="45.8" y="161.9">P0_1</text>
<text x="45.8" y="159.5">P0_4</text>
<text x="69.7" y="161.9">P1_0</text>
<text x="69.7" y="159.5">P1_3</text>
<text x="45.8" y="164.3">P0_2</text>
<text x="45.8" y="166.6">P0_3</text>
<text x="45.8" y="169">P0_011</text>
<text x="45.8" y="173.8">P0_615</text>
<text x="45.8" y="171.4">P1_113</text>
<text x="84.1" y="173.8">RESET_N</text>
<text x="45.8" y="176.2">P0_717</text>
<text x="105.5" y="176.2">P1_2</text>
<text x="105.5" y="178.6">P2_0</text>
</g>
<g font-size="1.7">
<text x="29.8" y="1.8">1</text>
<text x="84.7" y="1.8">2</text>
<text x="139.6" y="1.8">3</text>
<text x="194.4" y="1.8">4</text>
<text x="249.3" y="1.8">5</text>
<text x=".6" y="28">A</text>
<text x="277.3" y="28">A</text>
<text x=".6" y="76.1">B</text>
<text x="277.3" y="76.1">B</text>
<text x=".6" y="124.2">C</text>
<text x="277.3" y="124.2">C</text>
<text x=".6" y="172.3">D</text>
<text x="277.3" y="172.3">D</text>
<text x="29.8" y="196.6">1</text>
<text x="84.7" y="196.6">2</text>
<text x="139.6" y="196.6">3</text>
<text x="194.4" y="196.6">4</text>
<text x="249.3" y="196.6">5</text>
</g>
</svg>
